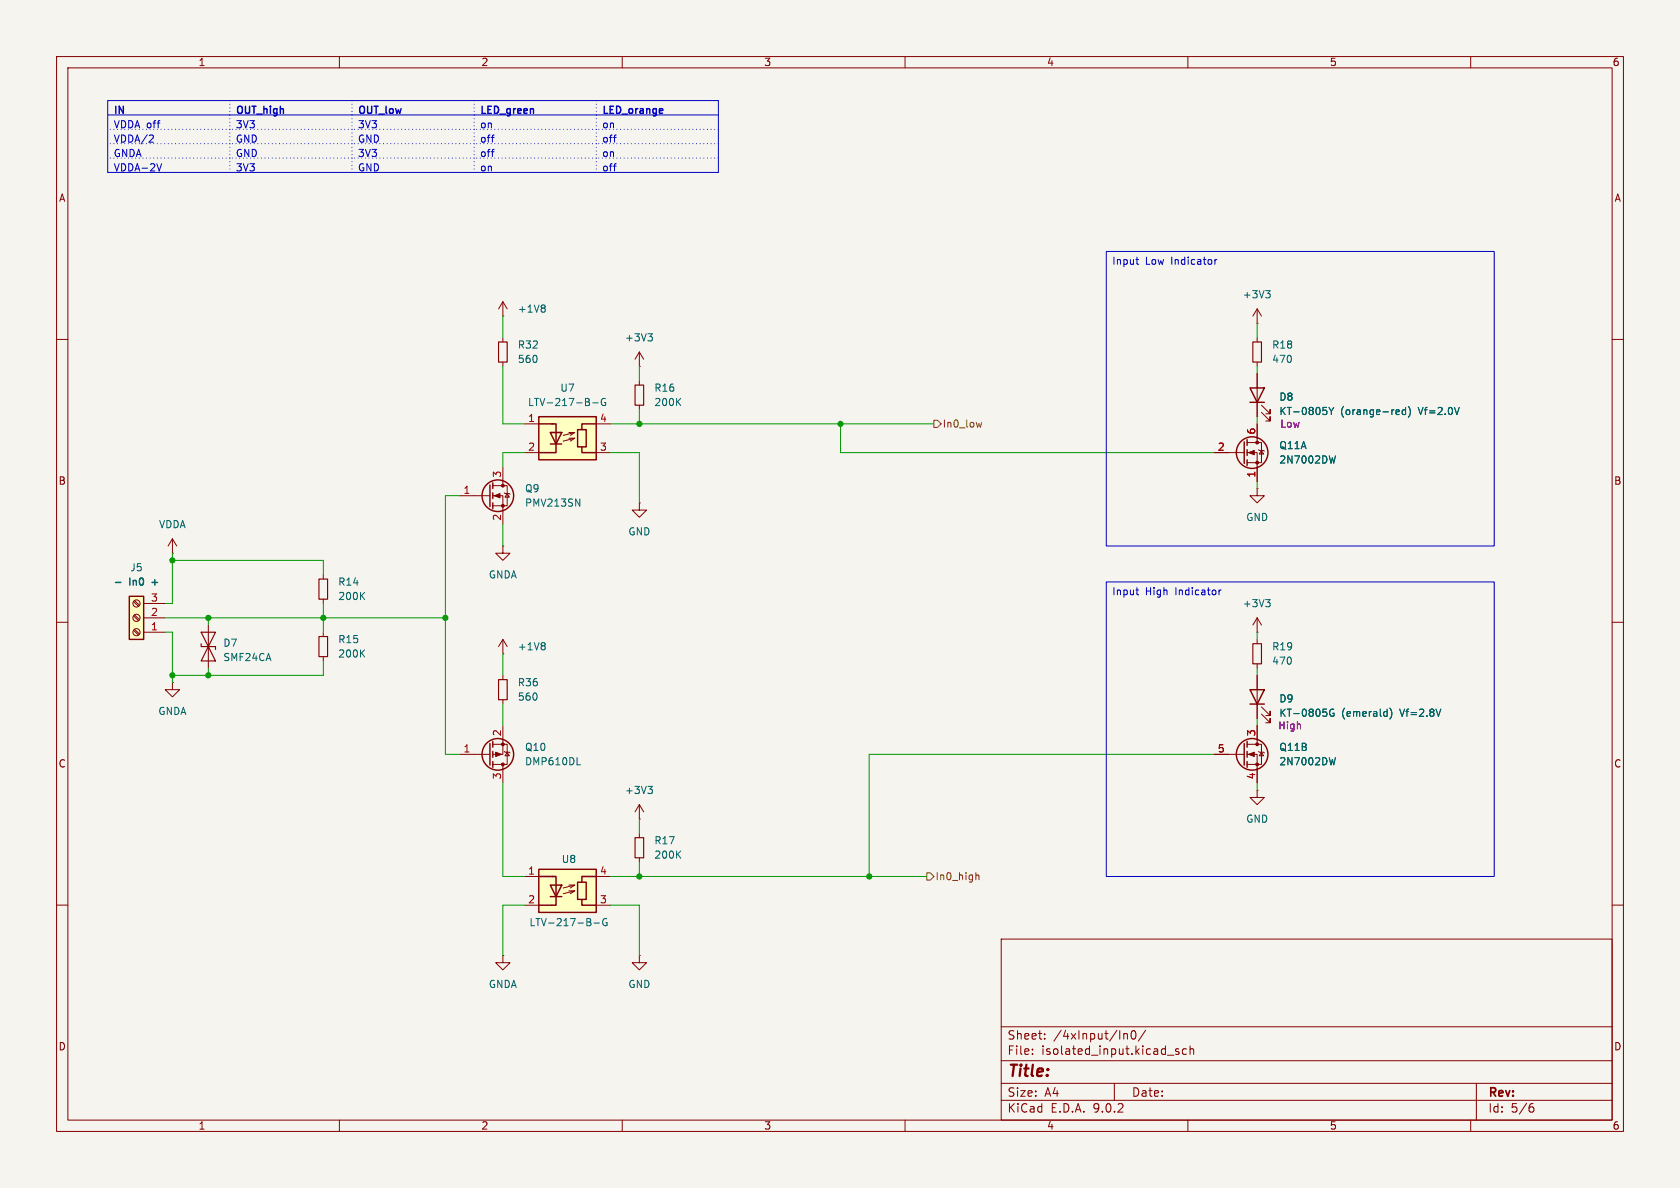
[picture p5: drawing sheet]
<svg xmlns="http://www.w3.org/2000/svg" width="297mm" height="210mm" viewBox="0 0 297 210" stroke-linecap="round" stroke-linejoin="round" font-family="sans-serif">
<path d="M0 0h297v210h-297z" fill="#f5f4ef" stroke="#f5f4ef" stroke-width=".18"/>
<g fill="none" stroke="#840000" stroke-width=".18">
<path d="M10 10h277v190h-277zM12 12h273v186h-273zM60 10v2M110 10v2M160 10v2M210 10v2M260 10v2M10 60h2M285 60h2M81.3 87.6h5.3M87.1 85.9h2.6v3.5h-2.6M87.1 87.6h1.8v5.1"/>
<path d="M88.9 82.6v3.3M89.2 87.1l.1 .1h.7l.2 .2M89.7 87.2l.3 .7h-.7zM10 110h2M285 110h2M10 160h2M177 166h108v32h-108zM285 160h2M60 198v2M110 198v2M160 198v2M177 194.5h108"/>
<path d="M177 191.5h108M177 187.5h108M177 181.5h108M182.5 186.3v.1M182.5 185.5v.1M184.7 183.6v.1M184.7 182.8v.1M197 191.5v3M198.7 182.7v1M198.7 182.8l.2-.1 .3 .1 .1 .9M200.1 182.3l.2-.1a.81 .81 0 0 1 .6 .6 .81 .81 0 0 1-.3 .8l-.1 .1a.81 .81 0 0 1-.4-1.4zM202.5 182.1l-1.3 2"/>
<path d="M206.4 186.5h1.1M208.4 185.5l-.4-.1-.2 .2 .1 .2 .5 .2v.3h-.6M209.7 185.5l-.4-.1-.3 .3v.4l.2 .2h.5M210 198v2M210.4 185.5l.2-.1 .4 .1v.9M210.4 184.9v1.5M260 198v2M261 191.5v6.5M270.6 195.7h.4l.2 .3-.1 .5-.5 .1M271 195.1l-.4 .1"/>
</g>
<g fill="none" stroke="#840000" stroke-width=".25">
<path d="M86.6 85.7v3.8M87.1 85.3v1.1M87.1 87.1v1M87.1 88.9v1"/>
<circle cx="88" cy="87.6" r="2.79"/>
</g>
<g fill="#840000" stroke="#840000" stroke-width=".18">
<path d="M87.4 87.6l1-.4v.8z"/>
<circle cx="88.9" cy="85.9" r=".25"/>
<circle cx="88.9" cy="89.4" r=".25"/>
</g>
<path d="M101.8 88.2l.7 1.3v-1.3" fill="none" stroke="#006464" stroke-width=".18"/>
<path d="M95.2 73.7h10.2v7.6h-10.2z" fill="#ffffc2"/>
<path d="M95.2 73.7h10.2v7.6h-10.2zM95.2 74.9h2.6M97.3 76.5h2l-1 2zM97.3 78.5h2M97.5 74.9h.8v5.1h-3.1M102.1 75.9h1.5v3.1h-1.5zM102.9 79v1h2.5M105.4 74.9h-2.5v1" fill="none" stroke="#840000" stroke-width=".25"/>
<path d="M92.7 74.9h2.5M100.6 76.5h1l-.8 .5M100.6 77.5h1l-.8 .5M101.6 76.5l-2 .5M101.6 77.5l-2 .5M105.4 74.9h2.5M92.7 80h2.5M105.4 80h2.5M113 88.9v1.3h1.3l-1.3 1.2-1.2-1.2h1.2M113 88.9h.1" fill="none" stroke="#840000" stroke-width=".18"/>
<path d="M104.8 71.2h.9M107 70.5a.59 .59 0 0 0-.7 .6 .59 .59 0 0 0 .7 .5l.1-.4h-.3" fill="none" stroke="#006464" stroke-width=".18"/>
<path d="M22.9 105.4h2.5v7.6h-2.5z" fill="#ffffc2"/>
<g fill="none" stroke="#840000" stroke-width=".25">
<path d="M22.9 105.4h2.5v7.6h-2.5zM86.6 131.4v3.9M87.1 131.1v1M87.1 132.8v1.1M87.1 134.6v1"/>
<circle cx="88" cy="133.3" r="2.79"/>
</g>
<g fill="none" stroke="#840000" stroke-width=".18">
<path d="M88.9 55.9h.1M88.9 53.3l-.8 1.3M88.9 53.3l.8 1.3M88.9 53.3v2.6M88.9 59.7v.8M88.9 64v.8M113 64.8h.1M113 62.2v2.6M113 67.3v.8M113 71.6v.8M113 62.2l-.7 1.3M113 62.2l.8 1.3"/>
<path d="M30.5 97.8h.1M30.5 95.3l-.8 1.2M30.5 95.3l.7 1.2M30.5 95.3v2.5M88.9 96.5v1.3h1.3l-1.3 1.3-1.3-1.3h1.3M88.9 96.5h.1M23.6 111.4l.9 .9M23.6 108.9l.9 .8M23.6 106.3l.9 .9M23.8 111.3l.9 .8M23.8 108.7l.9 .9M23.8 106.2l.9 .8"/>
<path d="M25.4 111.8h3.8M25.4 109.2h3.8M25.4 106.7h3.8M36.8 110.5v7.6M57.1 101.6v.8M57.1 105.9v.8M57.1 111.8v.7M57.1 116.1v.7M88.9 115.6h.1M88.9 113v2.6M88.9 119.4v.7M88.9 113l-.8 1.3"/>
<path d="M88.9 113l.8 1.3M30.5 120.7v1.2h1.2l-1.2 1.3-1.3-1.3h1.3M30.5 120.7h.1M81.3 133.4h5.3M87.1 131.6h2.6v3.5h-2.6M88.9 128.3v5.1h-1.8M88.9 123.7v.8M88.9 135.1v3.3M89.2 132.8l.1 .2h.7l.2 .1M89.7 133l.3 .6h-.7zM222.2 139.7v1.3h1.3l-1.3 1.2-1.2-1.2h1.2M222.2 139.7h.1"/>
<path d="M113 144.8h.1M113 142.2v2.6M113 147.3v.8M113 151.6v.8M113 142.2l-.7 1.3M113 142.2l.8 1.3"/>
<circle cx="24.1" cy="106.7" r=".63"/>
<circle cx="24.1" cy="109.2" r=".63"/>
<circle cx="24.1" cy="111.8" r=".63"/>
</g>
<path d="M20.4 103h1" fill="none" stroke="#006464" stroke-width=".25"/>
<path d="M88.1 60.5h1.6v3.5h-1.6zM112.3 68.1h1.5v3.5h-1.5zM35.6 113.8v.5h2.5v.5M35.6 111.8h2.5l-1.3 2.5zM36.8 114.3l1.3 2.5h-2.5zM56.4 102.4h1.5v3.5h-1.5zM56.4 112.5h1.5v3.6h-1.5zM88.1 120.1h1.6v3.6h-1.6zM112.3 148.1h1.5v3.5h-1.5z" fill="none" stroke="#840000" stroke-width=".2"/>
<g fill="none" stroke="#006464" stroke-width=".18">
<path d="M96.1 53.9l.3 .3-.3 .3 .3 .2v.2l-.3 .3M114.5 59h.8l-.4 .5M115.1 59.5l.2 .2v.3l-.2 .3M119.8 71l.5 .7M120.3 70.4l-.7 .8M63.9 105.3l.6 .7M63.9 115.4l.6 .7M64.5 104.7l-.8 .7M64.5 114.9l-.8 .7M96.1 113.6l.3 .3-.3 .3 .3 .2v.2l-.3 .3M102 135.2h.6M114.5 139h.8l-.4 .5"/>
<path d="M115.1 139.5l.2 .2v.3l-.2 .3M119.8 151l.5 .7M120.3 150.4l-.7 .8"/>
</g>
<g fill="#840000" stroke="#840000" stroke-width=".18">
<path d="M87.6 133l1 .4-1 .3z"/>
<circle cx="88.9" cy="135.1" r=".25"/>
<circle cx="88.9" cy="131.6" r=".25"/>
</g>
<path d="M95.2 153.7h10.2v7.6h-10.2z" fill="#ffffc2"/>
<g fill="none" stroke="#840000" stroke-width=".25">
<path d="M220 78.1v3.8M220.5 77.7v1M220.5 79.5v1M221 68.6h2.5l-1.3 2.5zM221 71.1h2.5M220.5 81.3v1M220 131.4v3.9M220.5 131.1v1M220.5 132.8v1.1M220.5 134.6v1M221 121.9h2.5l-1.3 2.6zM221 124.5h2.5"/>
<path d="M95.2 153.7h10.2v7.6h-10.2zM95.2 154.9h2.6M97.3 156.5h2l-1 2zM97.3 158.5h2M97.5 154.9h.8v5.1h-3.1M102.1 156h1.5v3h-1.5zM102.9 159v1h2.5M105.4 154.9h-2.5v1.1"/>
<circle cx="221.4" cy="80" r="2.79"/>
<circle cx="221.4" cy="133.3" r="2.79"/>
</g>
<g fill="none" stroke="#840000" stroke-width=".18">
<path d="M222.2 57.2h.1M222.2 54.6v2.6M222.2 59.7v.8M222.2 54.6l-.7 1.3M222.2 54.6l.8 1.3M220.5 78.2h2.5v3.6h-2.5M222.2 64v.8M222.2 66v7.7M222.2 74.9v3.3M222.5 79.5l.1 .1h.8l.1 .2M223 79.6l.4 .7h-.8zM223 72.9l1.5 1.5v-.7v.7h-.7"/>
<path d="M223 71.6l1.5 1.6v-.8v.8h-.7M214.6 80h5.4M220.5 80h1.7v5.1M222.2 86.4v1.2h1.3l-1.3 1.3-1.2-1.3h1.2M222.2 86.4h.1M222.2 111.8h.1M222.2 109.2v2.6M222.2 113v.8M222.2 117.3v.8M222.2 119.4v7.6M222.2 109.2l-.7 1.3M222.2 109.2l.8 1.3"/>
<path d="M214.6 133.4h5.4M220.5 131.6h2.5v3.5h-2.5M220.5 133.4h1.7v5M222.2 128.3v3.3M222.5 132.8l.1 .2h.8l.1 .1M223 126.2l1.5 1.6v-.8v.8h-.7M223 125l1.5 1.5v-.8v.8h-.7M223 133l.4 .6h-.8zM92.7 154.9h2.5M100.6 156.5h1l-.8 .5M100.6 157.5h1l-.8 .5M101.6 156.5l-2 .5"/>
<path d="M101.6 157.5l-2 .5M105.4 154.9h2.5M88.9 168.9v1.3h1.3l-1.3 1.3-1.3-1.3h1.3M88.9 168.9h.1M92.7 160h2.5M105.4 160h2.5M113 168.9v1.3h1.3l-1.3 1.3-1.2-1.3h1.2M113 168.9h.1"/>
</g>
<g fill="none" stroke="#006464" stroke-width=".18">
<path d="M223.8 51.4h.7l-.4 .5M224.3 51.9l.2 .2v.3l-.2 .2M234.9 72l.5 .7M235.4 72.7v.6M235.8 72l-.4 .7M247.2 72.4l.2 .3-.6 .2M247.3 73.2l-.1 .1M248.5 72v1.3M248.5 72.5l-.4-.1-.2 .3 .1 .5h.5M249 71.8a1.46 1.46 0 0 1 0 2M258 72l-.4 1.3M236.1 80.6l-.3 1.3"/>
<path d="M223.8 106h.7l-.4 .5M224.3 106.5l.2 .2v.3l-.2 .3M235.8 125.4a.59 .59 0 0 0-.7 .6 .59 .59 0 0 0 .7 .6v-.5h-.2M236.1 133.9l-.3 1.3M245.7 125.2a1.46 1.46 0 0 1 0 1.9M254.7 125.4l-.4 1.2M105 163.2h1M107.3 162.4a.59 .59 0 0 0-.8 .6 .59 .59 0 0 0 .8 .6v-.5h-.2"/>
</g>
<path d="M221.5 60.5h1.5v3.5h-1.5zM221.5 113.8h1.5v3.5h-1.5z" fill="none" stroke="#840000" stroke-width=".2"/>
<g fill="#840000" stroke="#840000" stroke-width=".18">
<path d="M220.7 133.4l1-.4v.7z"/>
<path d="M220.7 80l1-.4v.8z"/>
<circle cx="222.2" cy="131.6" r=".25"/>
<circle cx="222.2" cy="135.1" r=".25"/>
<circle cx="222.2" cy="78.2" r=".25"/>
<circle cx="222.2" cy="81.8" r=".25"/>
</g>
<path d="M165.1 74.3h.6l.7 .6-.7 .7h-.6zM173.6 74.7l-.3 .8-.2-.6M163.8 154.3h.7l.6 .6-.6 .7h-.7zM172.5 154.8l.2-.1h.3l.1 .8" fill="none" stroke="#725600" stroke-width=".18"/>
<g fill="none" stroke="#0000c2" stroke-width=".25">
<path d="M20.5 18.8v1.2M21.8 18.8v1.2l-.7-1.2v1.2M42.1 19l.2-.2 .5 .2M43.4 18.8v1M44.1 18.8v1M44.5 18.8h.8M44.9 18.8v1.2M46.7 18.8v1.2M47.8 18.8v.1M49.6 18.8v1.2M63.7 19l.2-.2 .5 .2M65 18.8v1"/>
<path d="M65.7 18.8v1M66.1 18.8h.8M66.5 18.8v1.2M68.2 18.8v1.1M85.2 18.8v1.2M86.9 18.8h-.6v1.2M88 19l-.6-.2v1.2M106.8 18.8v1.2M108.5 18.8h-.6v1.2M109.6 19l-.6-.2v1.2"/>
</g>
<g fill="none" stroke="#0000c2" stroke-width=".18">
<path d="M19 17.8h108v12.7h-108zM19 20.3h108M21.5 21.3h.3M26.9 23.9l.2 .2v.3l-.8 .7h.8M28.6 28.9l-.5 1.3M86.9 24.3h.5M86.9 26.8h.5M87.2 23.9h.2M87.2 26.4h.2M108.5 24.3h.4M108.5 29.4h.4M108.8 23.9h.1"/>
<path d="M108.8 28.9h.1M195.6 44.5h68.6v52h-68.6zM200.8 45.9h.5M201 46.7h.3M214.8 45.9v.8M215.1 45.9l-.3 .2M195.6 102.9h68.6v52h-68.6zM200.8 104.3h.5M201 105.1h.3M215.5 104.3v.8M215.9 104.3l-.4 .2"/>
</g>
<g fill="none" stroke="#0000c2" stroke-width=".18" stroke-dasharray="0 .6">
<path d="M40.6 17.8v2.5M62.2 17.8v2.5M83.8 17.8v2.5M105.4 17.8v2.5M40.6 20.3v2.6M40.6 22.9v2.5M40.6 25.4v2.5M40.6 27.9v2.6M40.6 22.9h-21.6M40.6 25.4h-21.6M40.6 27.9h-21.6M62.2 20.3v2.6"/>
<path d="M62.2 22.9v2.5M62.2 25.4v2.5M62.2 27.9v2.6M62.2 22.9h-21.6M62.2 25.4h-21.6M62.2 27.9h-21.6M83.8 20.3v2.6M83.8 22.9v2.5M83.8 25.4v2.5M83.8 27.9v2.6M83.8 22.9h-21.6M83.8 25.4h-21.6"/>
<path d="M83.8 27.9h-21.6M105.4 20.3v2.6M105.4 22.9v2.5M105.4 25.4v2.5M105.4 27.9v2.6M105.4 22.9h-21.6M105.4 25.4h-21.6M105.4 27.9h-21.6M127 22.9h-21.6M127 25.4h-21.6M127 27.9h-21.6"/>
</g>
<g fill="none" stroke="#009600" stroke-width=".18">
<path d="M88.9 55.9v3.8M222.2 57.2v2.5M88.9 64.8v10.1h3.8M107.9 74.9h57.2M113 64.8v2.5M113 72.4v2.5M148.6 74.9v5.1h66M222.2 64.8v1.2M222.2 73.7v1.2M30.5 97.8v8.9h-1.3M30.5 99.1h26.6v2.5M81.3 87.6h-2.6v45.8h2.6"/>
<path d="M88.9 92.7v3.8M92.7 80h-3.8v2.6M107.9 80h5.1v8.9M222.2 85.1v1.3M29.2 111.8h1.3v8.9M29.2 109.2h49.5M36.8 109.2v1.3M36.8 118.1v1.3M57.1 106.7v5.1M57.1 116.8v2.6h-26.6M88.9 115.6v3.8M222.2 111.8v1.2"/>
<path d="M222.2 118.1v1.3M88.9 124.5v3.8M88.9 138.4v16.5h3.8M214.6 133.4h-60.9v21.5M222.2 127v1.3M222.2 138.4v1.3M107.9 154.9h55.9M113 144.8v2.5M113 152.4v2.5M92.7 160h-3.8v8.9M107.9 160h5.1v8.9"/>
</g>
<g fill="#009600" stroke="#009600" stroke-width=".18">
<circle cx="153.7" cy="154.9" r=".46"/>
<circle cx="57.1" cy="109.2" r=".46"/>
<circle cx="113" cy="74.9" r=".46"/>
<circle cx="36.8" cy="109.2" r=".46"/>
<circle cx="30.5" cy="99.1" r=".46"/>
<circle cx="78.7" cy="109.2" r=".46"/>
<circle cx="30.5" cy="119.4" r=".46"/>
<circle cx="36.8" cy="119.4" r=".46"/>
<circle cx="113" cy="154.9" r=".46"/>
<circle cx="148.6" cy="74.9" r=".46"/>
</g>
<text font-size="2.8" fill="#840000" x="178" y="190.9">Title:</text>
<g font-size="2.1" fill="#840000">
<text x="178" y="184">Sheet:</text>
<text x="186.2" y="184">/4xInput/In0/</text>
<text x="178" y="186.7">File:</text>
<text x="184.1" y="186.7">isolated_input.kicad_sch</text>
<text x="178" y="196.9">KiCad</text>
<text x="178" y="194.1">Size:</text>
<text x="184.7" y="194.1">A4</text>
<text x="185.7" y="196.9">E.D.A.</text>
<text x="193.3" y="196.9">9.0.2</text>
<text x="200" y="194.1">Date:</text>
<text x="263" y="194.3">Rev:</text>
<text x="263" y="196.9">Id:</text>
<text x="267.1" y="196.9">5/6</text>
</g>
<g font-size="1.8" fill="#840000">
<text x="35" y="11.9">1</text>
<text x="85" y="11.9">2</text>
<text x="135" y="11.9">3</text>
<text x="185" y="11.9">4</text>
<text x="235" y="11.9">5</text>
<text x="285" y="11.9">6</text>
<text x="10.3" y="35.9">A</text>
<text x="285.3" y="35.9">A</text>
<text x="10.3" y="85.9">B</text>
<text x="285.3" y="85.9">B</text>
<text x="10.3" y="135.9">C</text>
<text x="285.3" y="135.9">C</text>
<text x="10.3" y="185.9">D</text>
<text x="285.3" y="185.9">D</text>
<text x="35" y="199.9">1</text>
<text x="85" y="199.9">2</text>
<text x="135" y="199.9">3</text>
<text x="185" y="199.9">4</text>
<text x="235" y="199.9">5</text>
<text x="285" y="199.9">6</text>
</g>
<g font-size="1.8" fill="#0000c2">
<text x="20" y="23">VDDA off</text>
<text x="41.6" y="20.8">OUT_high</text>
<text x="41.6" y="23">3V3</text>
<text x="63.2" y="20.8">OUT_low</text>
<text x="63.2" y="23">3V3</text>
<text x="84.8" y="20.8">LED_green</text>
<text x="84.8" y="23">on</text>
<text x="106.4" y="20.8">LED_orange</text>
<text x="106.4" y="23">on</text>
<text x="20" y="25.5">VDDA/2</text>
<text x="20" y="28.1">GNDA</text>
<text x="41.6" y="25.5">GND</text>
<text x="41.6" y="28.1">GND</text>
<text x="63.2" y="25.5">GND</text>
<text x="63.2" y="28.1">3V3</text>
<text x="84.8" y="25.5">off</text>
<text x="84.8" y="28.1">off</text>
<text x="106.4" y="25.5">off</text>
<text x="106.4" y="28.1">on</text>
<text x="20" y="30.6">VDDA-2V</text>
<text x="41.6" y="30.6">3V3</text>
<text x="63.2" y="30.6">GND</text>
<text x="84.8" y="30.6">on</text>
<text x="106.4" y="30.6">off</text>
<text x="196.5" y="47.1">Input</text>
<text x="202.5" y="47.1">Low</text>
<text x="207.2" y="47.1">Indicator</text>
<text x="196.5" y="105.5">Input</text>
<text x="202.5" y="105.5">High</text>
<text x="207.9" y="105.5">Indicator</text>
</g>
<g font-size="1.8" fill="#006464">
<text x="219.6" y="52.9">+3V3</text>
<text x="91.4" y="55.5">+1V8</text>
<text x="91.4" y="64.4">560</text>
<text x="91.4" y="61.8">R32</text>
<text x="110.4" y="60.6">+3V3</text>
<text x="224.8" y="64.4">470</text>
<text x="224.8" y="61.8">R18</text>
<text x="93.2" y="72">LTV-217-B-G</text>
<text x="99" y="69.4">U7</text>
<text x="115.6" y="72">200K</text>
<text x="115.6" y="69.4">R16</text>
<text x="226.1" y="71">D8</text>
<text x="226.1" y="73.6">KT-0805Y</text>
<text x="237" y="73.6">(orange-red)</text>
<text x="250.9" y="73.6">Vf=2.0V</text>
<text x="226.1" y="79.6">Q11A</text>
<text x="226.1" y="82.1">2N7002DW</text>
<text x="92.7" y="89.8">PMV213SN</text>
<text x="92.7" y="87.2">Q9</text>
<text x="28" y="93.6">VDDA</text>
<text x="111" y="94.8">GND</text>
<text x="220.2" y="92.3">GND</text>
<text x="22.9" y="101.2">J5</text>
<text x="22.9" y="103.9">In0</text>
<text x="27.3" y="103.9">+</text>
<text x="59.7" y="106.3">200K</text>
<text x="59.7" y="103.7">R14</text>
<text x="86.3" y="102.5">GNDA</text>
<text x="219.6" y="107.5">+3V3</text>
<text x="59.7" y="113.9">R15</text>
<text x="39.4" y="114.5">D7</text>
<text x="39.4" y="117.1">SMF24CA</text>
<text x="59.7" y="116.4">200K</text>
<text x="91.4" y="115.2">+1V8</text>
<text x="224.8" y="117.7">470</text>
<text x="224.8" y="115.2">R19</text>
<text x="91.4" y="124.1">560</text>
<text x="91.4" y="121.5">R36</text>
<text x="226.1" y="124.4">D9</text>
<text x="27.9" y="126.6">GNDA</text>
<text x="226.1" y="126.9">KT-0805G</text>
<text x="237.2" y="126.9">(emerald)</text>
<text x="247.6" y="126.9">Vf=2.8V</text>
<text x="92.7" y="132.9">Q10</text>
<text x="92.7" y="135.5">DMP610DL</text>
<text x="226.1" y="132.9">Q11B</text>
<text x="226.1" y="135.5">2N7002DW</text>
<text x="110.4" y="140.6">+3V3</text>
<text x="115.6" y="149.5">R17</text>
<text x="220.2" y="145.6">GND</text>
<text x="99.2" y="152.8">U8</text>
<text x="115.6" y="152">200K</text>
<text x="93.5" y="163.9">LTV-217-B-G</text>
<text x="86.3" y="174.9">GNDA</text>
<text x="111" y="174.9">GND</text>
</g>
<g font-size="1.8" fill="#a90000">
<text x="93.3" y="74.7">1</text>
<text x="106" y="74.7">4</text>
<text x="222" y="76.9" transform="rotate(-90 222 76.9)">6</text>
<text x="93.3" y="79.8">2</text>
<text x="106" y="79.8">3</text>
<text x="215.2" y="79.8">2</text>
<text x="81.8" y="87.4">1</text>
<text x="88.6" y="84.5" transform="rotate(-90 88.6 84.5)">3</text>
<text x="222" y="84.5" transform="rotate(-90 222 84.5)">1</text>
<text x="88.6" y="92.1" transform="rotate(-90 88.6 92.1)">2</text>
<text x="26.6" y="106.4">3</text>
<text x="26.6" y="111.5">1</text>
<text x="26.6" y="109">2</text>
<text x="88.6" y="130.2" transform="rotate(-90 88.6 130.2)">2</text>
<text x="222" y="130.2" transform="rotate(-90 222 130.2)">3</text>
<text x="81.8" y="133.1">1</text>
<text x="88.6" y="137.9" transform="rotate(-90 88.6 137.9)">3</text>
<text x="215.2" y="133.1">5</text>
<text x="222" y="137.9" transform="rotate(-90 222 137.9)">4</text>
<text x="93.3" y="154.7">1</text>
<text x="106" y="154.7">4</text>
<text x="93.3" y="159.8">2</text>
<text x="106" y="159.8">3</text>
</g>
<g font-size="1.8" fill="#725600">
<text x="166.6" y="75.8">In0_low</text>
<text x="165.3" y="155.8">In0_high</text>
</g>
<g font-size="1.8" fill="#840084">
<text x="226.2" y="75.8">Low</text>
<text x="225.9" y="129.1">High</text>
</g>
</svg>
